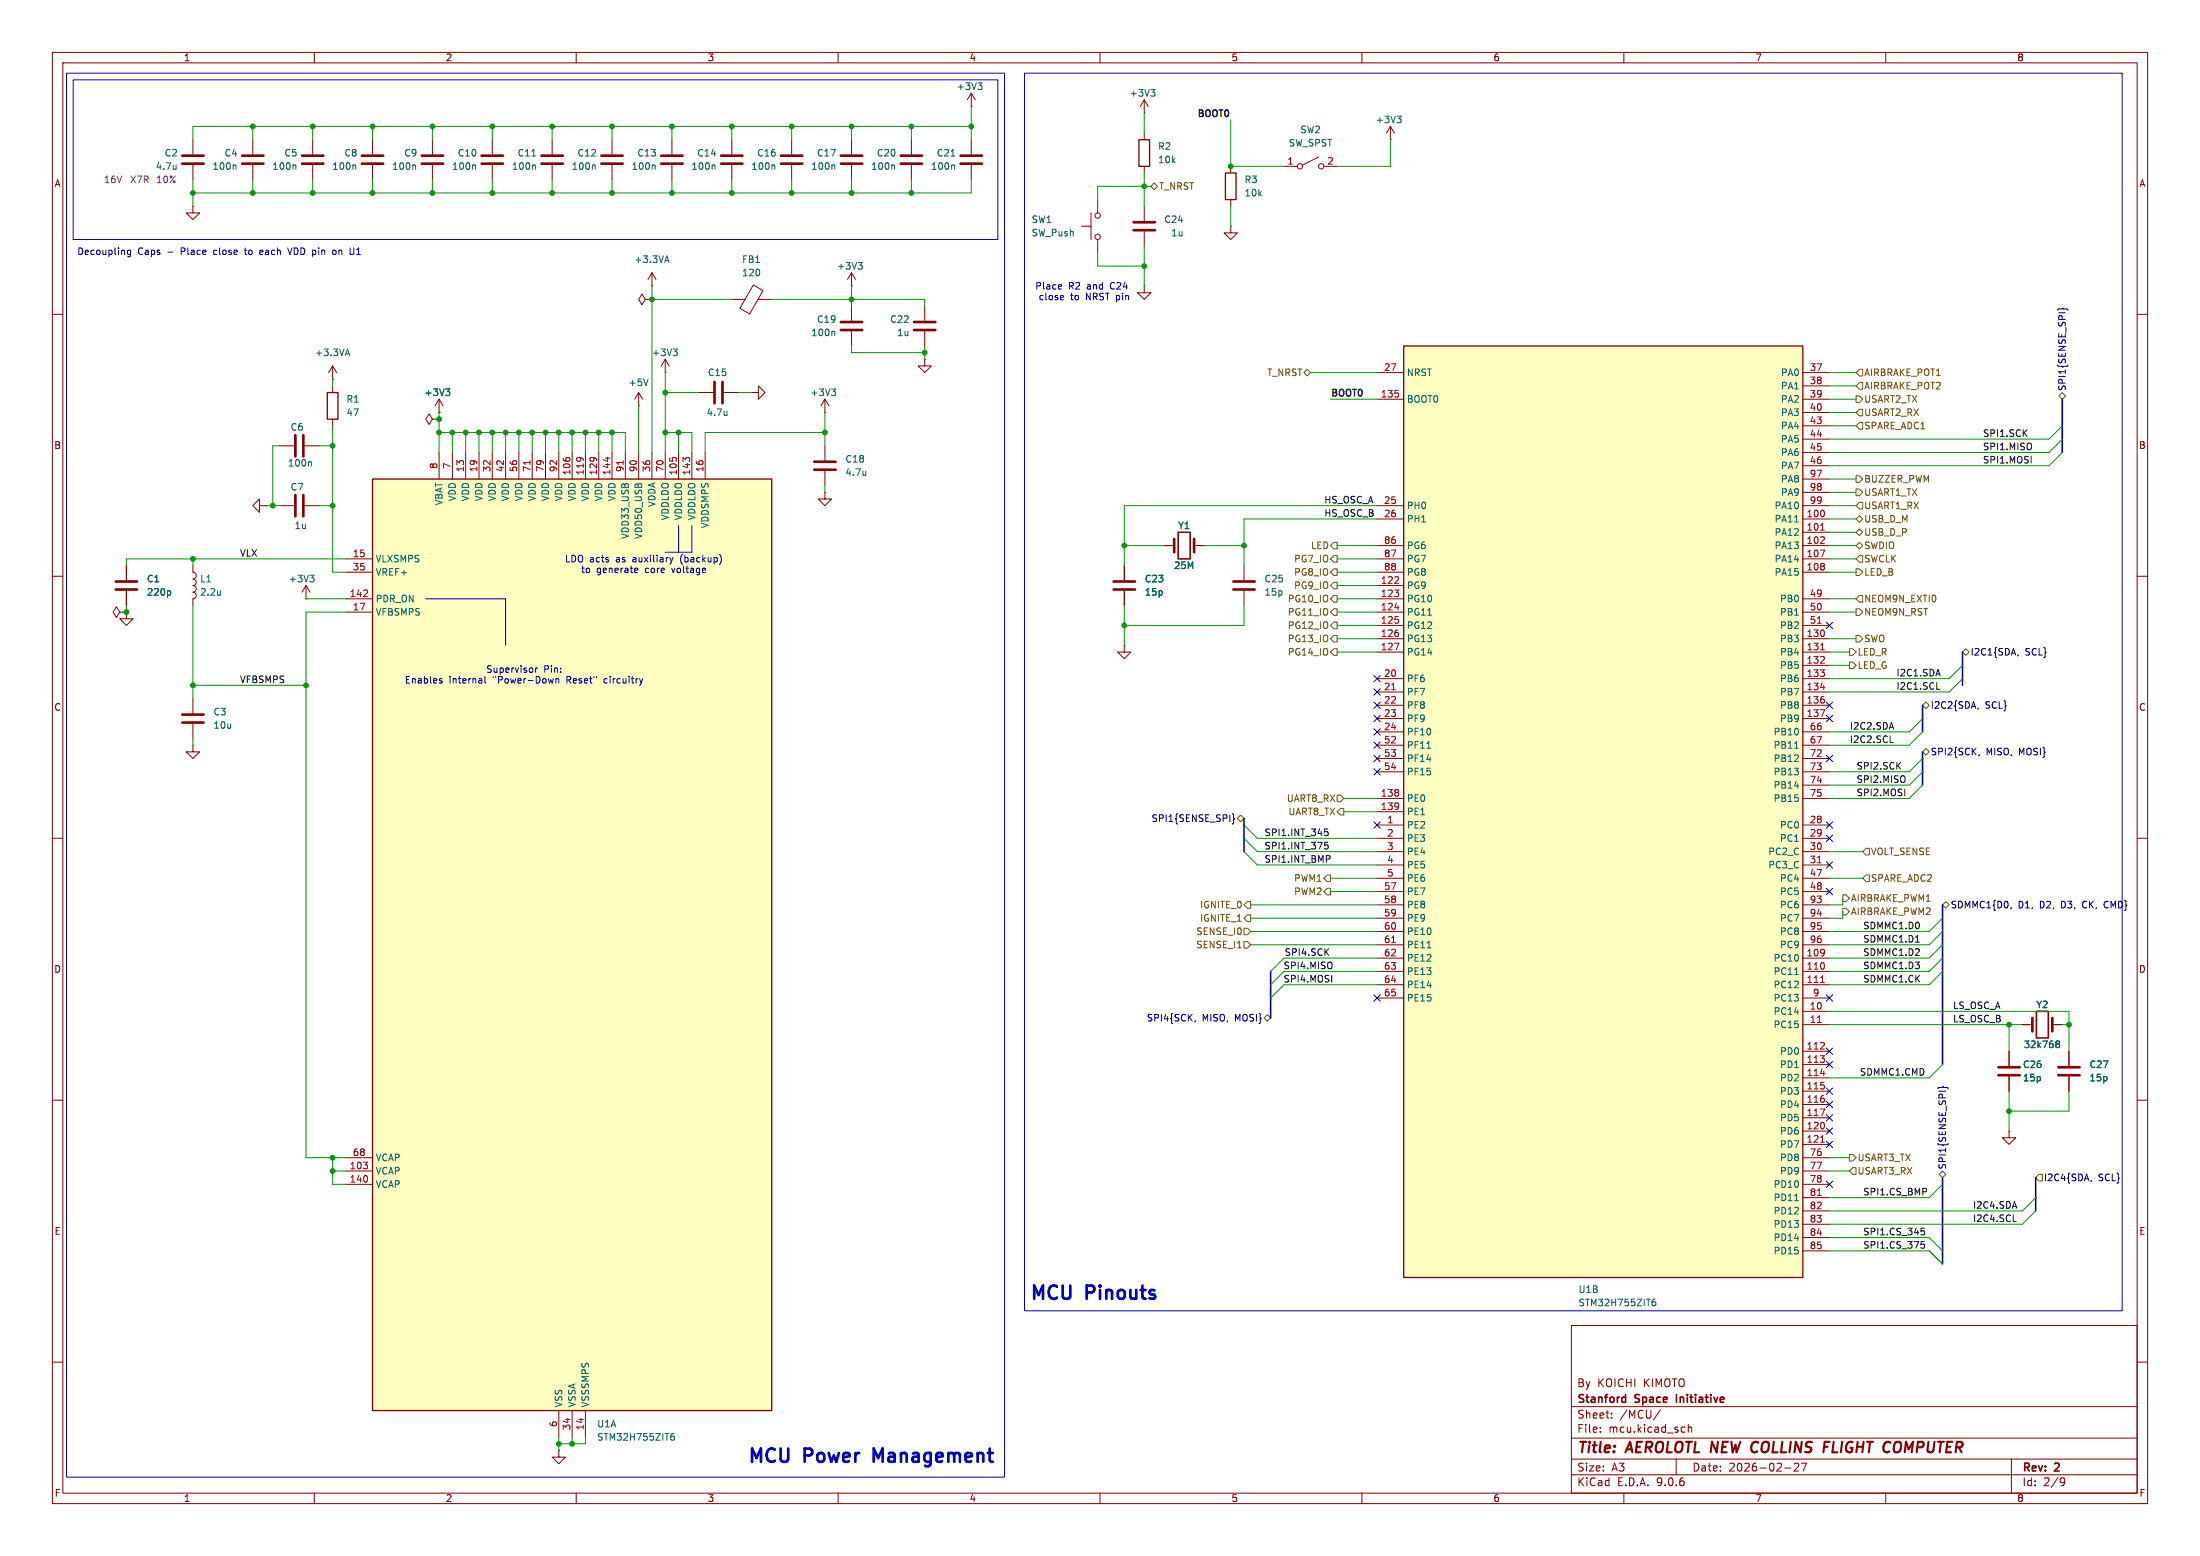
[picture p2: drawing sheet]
<svg xmlns="http://www.w3.org/2000/svg" width="420mm" height="297mm" viewBox="0 0 420 297" stroke-linecap="round" stroke-linejoin="round" font-family="sans-serif">
<g fill="none" stroke="#840000" stroke-width=".19">
<path d="M10 10h400v277h-400zM12 12h396v273h-396zM60 10v2M110 10v2M160 10v2M185.4 17.8l-.7 1.3M185.4 17.8l.8 1.3M185.4 17.8v2.5M210 10v2M218.4 19.1l-.7 1.2M218.4 19.1l.8 1.2M218.4 19.1v2.5"/>
<path d="M260 10v2M310 10v2M360 10v2M36.8 39.4v1.2h1.3l-1.3 1.3-1.2-1.3h1.2M36.8 39.4h.1M36.8 26.7v2.8M36.8 31.5v2.8M48.3 26.7v2.8M48.3 31.5v2.8M59.7 26.7v2.8M59.7 31.5v2.8M71.1 26.7v2.8"/>
<path d="M71.1 31.5v2.8M82.5 26.7v2.8M82.5 31.5v2.8M94 26.7v2.8M94 31.5v2.8M105.4 26.7v2.8M105.4 31.5v2.8M116.8 26.7v2.8M116.8 31.5v2.8M128.3 26.7v2.8M128.3 31.5v2.8M151.1 26.7v2.8"/>
<path d="M151.1 31.5v2.8M162.6 26.7v2.8M162.6 31.5v2.8M174 26.7v2.8M174 31.5v2.8M185.4 20.3h.1M185.4 26.7v2.8M185.4 31.5v2.8M209.5 38.1v2.5M218.4 21.6h.1M265.4 26.7h.1M265.4 24.1l-.7 1.3"/>
<path d="M265.4 24.1l.8 1.3M265.4 24.1v2.6M123.2 57.2l-.6-1.1-.7 1.1 .7 1 .6-1h1.3M124.5 54.6h.1M124.5 57.2h.1M124.5 52.1l-.8 1.2M124.5 52.1l.7 1.2M124.5 52.1v2.5M139.7 57.2h2.5M143.8 54.4l1.9 1.1-2.6 4.4-1.9-1zM144.7 57.2h2.6M162.6 54.6h.1"/>
<path d="M162.6 52.1v2.5M162.6 58.4v2.8M162.6 52.1l-.8 1.2M162.6 52.1l.7 1.2M176.5 58.4v2.8M206.5 43.2h1.8M208.3 40.6v5.1M209.5 45.7v2.6M10 60h2M63.5 72.4h.1M63.5 69.9v2.5M63.5 73.7v1.2"/>
<path d="M63.5 69.9l-.8 1.2M63.5 69.9l.8 1.2M83.8 78.7h.1M83.8 76.2l-.7 1.3M83.8 76.2l.8 1.3M83.8 76.2v2.5M121.9 77.5h.1M121.9 74.9l-.7 1.3M121.9 74.9l.8 1.3M121.9 74.9v2.6M127 71.1h.1M127 68.6l-.8 1.3"/>
<path d="M127 68.6l.8 1.3M127 68.6v2.5M133.3 74.9h2.8M138.2 74.9h2.8M143.5 74.9h1.3v-1.2l1.2 1.2-1.2 1.3v-1.3M143.5 74.9h.1M157.5 78.7h.1M157.5 76.2l-.8 1.3M157.5 76.2l.7 1.3M157.5 76.2v2.5M162.6 63.2v2.8M176.5 68.6v1.3h1.3l-1.3 1.2-1.2-1.2h1.2"/>
<path d="M176.5 68.6h.1M176.5 63.2v2.8M408 60h2M49.5 96.5v-1.2l-1.2 1.2 1.2 1.3v-1.3h1.3M50.8 96.5h.1M53.3 96.5h2.8M53.3 85.1h2.8M58.2 96.5h2.8M58.2 85.1h2.8M63.5 80v1.3M82.5 80l-.6-1-.6 1 .6 1 .6-1h1.3M83.8 80h.1"/>
<path d="M157.5 94v1.3h1.2l-1.2 1.2-1.3-1.2h1.3M157.5 94h.1M157.5 85.1v2.8M157.5 89.9v2.8M10 110h2M24.1 116.8v1.3h1.3l-1.3 1.3-1.2-1.3h1.2M24.1 116.8h.1M24.1 108v2.7M24.1 112.8v2.8M36.8 108v1.2a.64 .64 0 0 1 .7 .7 .64 .64 0 0 1-.7 .6 .64 .64 0 0 1 .7 .6 .64 .64 0 0 1-.7 .7 .64 .64 0 0 1 .7 .6 .64 .64 0 0 1-.7 .6 .64 .64 0 0 1 .7 .7 .64 .64 0 0 1-.7 .6v1.3M214.6 108v2.7M214.6 112.8v2.8"/>
<path d="M222.2 104.1h2M228 104.1h1.9M237.5 108v2.7M237.5 112.8v2.8M408 110h2M36.8 133.4v2.7M36.8 138.2v2.8M214.6 123.2v1.3h1.3l-1.3 1.2-1.2-1.2h1.2M214.6 123.2h.1M10 160h2M408 160h2M386.1 195.6h1.9"/>
<path d="M391.8 195.6h1.9M10 210h2M383.5 215.9v1.3h1.3l-1.3 1.2-1.2-1.2h1.2M383.5 215.9h.1M408 210h2M300 253h108v32h-108zM10 260h2M300 278.5h108M300 274.5h108M300 268.5h108M305.5 273.2v.2M305.5 272.5v.1"/>
<path d="M307.7 270.5v.2M307.7 269.8v.1M316.9 269.1l-1.2 1.9M320 278.5v3M321.2 272.4l.5 .1M321.7 273.3l-.5 .1M322.3 272.5l.2-.1 .4 .1v.9M322.3 271.9v1.5M342.5 279.4l.6-.1 .2 .1 .1 .3-1 1.1h1M343.9 279.3h1l-.7 1.5M384 278.5v6.5M408 260h2"/>
<path d="M60 285v2M110 285v2M160 285v2M210 285v2M260 285v2M300 281.5h108M310 285v2M340.7 280.2h1.2M360 285v2M393.6 282.1l.5 .1a.99 .99 0 0 1-.4 1.4h-.3M394.2 282.7l-.3 .3h-.3"/>
<circle cx="209.5" cy="41.1" r=".51"/>
<circle cx="209.6" cy="45.2" r=".51"/>
</g>
<path d="M224.9 101.6h2.3v5.1h-2.3zM388.7 193h2.3v5.1h-2.3zM309.9 266.7l.4 .1M310.3 266.2v1.5M310.3 267.6l-.4 .1M320 266.2v1.5" fill="none" stroke="#840000" stroke-width=".3"/>
<g fill="none" stroke="#840000" stroke-width=".51">
<path d="M34.8 29.7h4.1M34.8 31.2h4.1M46.2 29.7h4.1M46.2 31.2h4.1M57.7 29.7h4M57.7 31.2h4M69.1 29.7h4.1M69.1 31.2h4.1M80.5 29.7h4.1M80.5 31.2h4.1M91.9 29.7h4.1M91.9 31.2h4.1"/>
<path d="M103.4 29.7h4M103.4 31.2h4M114.8 29.7h4.1M114.8 31.2h4.1M126.2 29.7h4.1M126.2 31.2h4.1M149.1 29.7h4.1M149.1 31.2h4.1M160.5 29.7h4.1M160.5 31.2h4.1M172 29.7h4M172 31.2h4"/>
<path d="M183.4 29.7h4.1M183.4 31.2h4.1M136.4 72.9v4.1M137.9 72.9v4.1M160.5 61.5h4.1M160.5 63h4.1M174.5 61.5h4.1M174.5 63h4.1M56.4 83.1v4M56.4 94.5v4.1M57.9 83.1v4M57.9 94.5v4.1"/>
<path d="M155.4 88.1h4.1M155.4 89.7h4.1M22.1 111h4.1M22.1 112.5h4.1M212.6 111h4.1M212.6 112.5h4.1M224.2 102.9v2.5M228 102.9v2.5M235.5 111h4M235.5 112.5h4M34.8 136.4h4.1M34.8 137.9h4.1"/>
<path d="M388 194.3v2.6M391.8 194.3v2.6"/>
</g>
<g fill="none" stroke="#006464" stroke-width=".19">
<path d="M186.7 15.8h.8l-.5 .5M187.2 16.3l.3 .2v.3l-.3 .3M219.7 17.1h.8l-.4 .5M220.2 17.6l.3 .2v.3l-.3 .3M33.6 31.5v.8M33.6 32.2v.1M44.9 31.5l.2 .2v.6M56.3 31.5l.2 .2v.6M67.7 31.5l.2 .2v.6M79.2 31.5l.1 .2v.6M90.6 31.5l.2 .2v.6M101.5 29.8h.8"/>
<path d="M102 31.5l.2 .2v.6M113.5 31.5l.1 .2v.6M124.9 31.5l.2 .2v.6M147.7 31.5l.2 .2v.6M159.2 31.5l.2 .2v.6M170.6 31.5l.2 .2v.6M181.5 29.8h.8M182 31.5l.2 .2v.6M266.7 22.2h.8l-.4 .5M267.2 22.7l.3 .2v.3l-.3 .2M127 49.7h.6M127.3 48.8l.4 1.3"/>
<path d="M163.8 50.1h.8l-.4 .5M164.4 50.6l.2 .2v.3l-.2 .3M66 67.5h.6M66.3 66.6l.5 1.3M85.1 74.2h.8l-.5 .5M85.6 74.7l.3 .3v.3l-.3 .2M123.7 72.3l-.4 1.3M128.5 66.6h.8l-.4 .5M129.1 67.1l.2 .2v.3l-.2 .3M138.8 78.5v.8M138.8 79.2l-.1 .1M158.7 74.2h.8l-.4 .5"/>
<path d="M159.2 63.2l.2 .2v.7M159.3 74.7l.2 .3v.3l-.2 .2M59.3 88.1l.2 .2v.7M165.3 89.9v.8M165.3 90.6l-.1 .1M32.3 112.8l.3 .2v.4l-.3 .2M42.1 112.8v.8M42.1 113.5h-.1M392.6 199.2h.1M392.6 198.8l.3-.1 .2 .1 .1 .2-.3 .2M392.7 199.2h.2M392.7 199.2l-.1 .1"/>
<path d="M392.9 199.2l.3 .3-.1 .3-.2 .2-.3-.1"/>
</g>
<path d="M62.5 74.9h2v5.1h-2z" fill="none" stroke="#840000" stroke-width=".25"/>
<path d="M268 66h76.2v177.8h-76.2z" fill="#ffffc2"/>
<path d="M217.4 26.7h2.1v5.1h-2.1zM268 66h76.2v177.8h-76.2z" fill="none" stroke="#840000" stroke-width=".25"/>
<g fill="none" stroke="#840000" stroke-width=".19">
<path d="M139.7 26.7v2.8M139.7 31.5v2.8M218.4 25.4v1.3M218.4 31.8v1.2M218.4 39.4v2.8M245.1 31.8h2.5M251.7 30l-3 1.5M252.7 31.8h2.6M218.4 54.6v1.3h1.3l-1.3 1.3-1.2-1.3h1.2M218.4 54.6h.1M218.4 44.2v2.8M262.9 71.1h5.1"/>
<path d="M262.9 76.2h5.1M344.2 71.1h5M344.2 76.2h5M344.2 73.7h5M344.2 78.7h5M262.9 96.5h5.1M262.9 99.1h5.1M344.2 96.5h5M344.2 99.1h5M344.2 81.3h5M344.2 83.8h5M344.2 86.4h5"/>
<path d="M344.2 88.9h5M344.2 91.4h5M344.2 94h5M262.9 104.1h5.1M262.9 106.7h5.1M262.9 109.2h5.1M262.9 111.8h5.1M262.9 114.3h5.1M262.9 116.8h5.1M262.9 119.4h5.1M344.2 104.1h5M344.2 106.7h5"/>
<path d="M344.2 109.2h5M344.2 114.3h5M344.2 116.8h5M344.2 119.4h5M344.2 101.6h5M262.9 121.9h5.1M262.9 124.5h5.1M262.9 129.5h5.1M262.9 132.1h5.1M262.9 134.6h5.1M262.9 137.2h5.1M262.9 139.7h5.1"/>
<path d="M344.2 121.9h5M344.2 124.5h5M344.2 129.5h5M344.2 132.1h5M344.2 134.6h5M344.2 137.2h5M344.2 139.7h5M344.2 127h5M36.8 142.2v1.3h1.3l-1.3 1.3-1.2-1.3h1.2M36.8 142.2h.1M262.9 142.2h5.1M262.9 144.8h5.1"/>
<path d="M262.9 147.3h5.1M262.9 152.4h5.1M262.9 154.9h5.1M262.9 157.5h5.1M344.2 142.2h5M344.2 144.8h5M344.2 147.3h5M344.2 152.4h5M344.2 157.5h5M344.2 149.9h5M262.9 160h5.1M262.9 162.6h5.1"/>
<path d="M262.9 165.1h5.1M262.9 167.6h5.1M262.9 170.2h5.1M262.9 172.7h5.1M262.9 175.3h5.1M262.9 177.8h5.1M344.2 160h5M344.2 162.6h5M344.2 165.1h5M344.2 167.6h5M344.2 170.2h5M344.2 172.7h5"/>
<path d="M344.2 175.3h5M344.2 177.8h5M262.9 180.3h5.1M262.9 182.9h5.1M262.9 185.4h5.1M262.9 188h5.1M262.9 190.5h5.1M344.2 180.3h5M344.2 182.9h5M344.2 185.4h5M344.2 188h5M344.2 190.5h5"/>
<path d="M344.2 193h5M344.2 195.6h5M344.2 200.7h5M344.2 203.2h5M344.2 205.7h5M344.2 208.3h5M344.2 210.8h5M344.2 213.4h5M344.2 215.9h5M344.2 218.4h5M383.5 200.7v2.8M383.5 205.5v2.8"/>
<path d="M395 200.7v2.8M395 205.5v2.8M344.2 221h5M344.2 223.5h5M344.2 226.1h5M344.2 228.6h5M344.2 231.1h5M344.2 233.7h5M344.2 236.2h5M344.2 238.8h5M106.7 276.9v1.2h1.2l-1.2 1.3-1.3-1.3h1.3M106.7 276.9h.1"/>
<circle cx="248.2" cy="31.8" r=".51"/>
<circle cx="252.2" cy="31.8" r=".51"/>
</g>
<g fill="none" stroke="#a90000" stroke-width=".19">
<path d="M266.2 111.3h.8M266.3 116h.8M266.9 110.2v.4M347 119h.7M347.5 103.7h.8M347.5 105h.8l-.5 1.3M347.6 101.2h.7M348.2 102.6v.4M265.7 131.7h.7M266.2 122.8h.9l-.6 1.2M347.5 126.6h.8M347.5 135.5h.8l-.5 1.2"/>
<path d="M347.6 124h.7M347.6 131.2h.7M348.2 125.4v.5M265.7 179.9h.7M347 164.7h.7M347 195.2h.7M347.6 187.5h.7M348.2 199.1v.4M347.5 200.2h.8M347.5 211.7h.8l-.5 1.2M347.6 204.9h.7M347.6 218h.7"/>
<path d="M347 228.2h.7"/>
</g>
<path d="M136.3 31.5l.2 .2v.6M342.6 99.6h.7M272.6 117.4h.7M272.4 142.8h.7M342.6 142.8h.7M272.4 180.9h.8M342.6 186h.7M342.6 229.2h.7M316 248h-.4a.86 .86 0 0 0 0 1.2l.5-.1v-.4l-.2-.2h-.4l-.1 .2" fill="none" stroke="#006464" stroke-width=".19"/>
<path d="M137.7 29.7h4M137.7 31.2h4M216.4 42.4h4.1M216.4 43.9h4.1M381.5 203.7h4.1M381.5 205.2h4.1M392.9 203.7h4.1M392.9 205.2h4.1" fill="none" stroke="#840000" stroke-width=".51"/>
<path d="M71.1 91.4h76.2v177.8h-76.2z" fill="#ffffc2"/>
<path d="M233.9 33h2.1v5.1h-2.1zM71.1 91.4h76.2v177.8h-76.2z" fill="none" stroke="#840000" stroke-width=".25"/>
<g fill="none" stroke="#840000" stroke-width=".19">
<path d="M234.9 31.8v1.2M234.9 38.1v1.3M234.9 43.2v1.3h1.3l-1.3 1.2-1.2-1.2h1.2M234.9 43.2h.1M83.8 78.7h.1M83.8 80h.1M83.8 86.4v5M86.4 86.4v5M88.9 86.4v5M91.4 86.4v5M94 86.4v5M96.5 86.4v5"/>
<path d="M99.1 86.4v5M101.6 86.4v5M104.1 86.4v5M106.7 86.4v5M109.2 86.4v5M111.8 86.4v5M114.3 86.4v5M116.8 86.4v5M119.4 86.4v5M121.9 86.4v5M124.5 86.4v5M127 86.4v5"/>
<path d="M129.5 86.4v5M132.1 86.4v5M134.6 86.4v5M22.9 116.8l-.7-1-.6 1 .6 1.1 .7-1.1h1.2M24.1 116.8h.1M24.1 108v2.7M24.1 112.8v2.8M58.4 114.3h.1M58.4 111.8l-.7 1.2M58.4 111.8l.8 1.2M58.4 111.8v2.5M66 106.7h5.1"/>
<path d="M66 109.2h5.1M66 114.3h5.1M66 116.8h5.1M214.6 108v2.7M214.6 112.8v2.8M222.2 104.1h1.3M228.6 104.1h1.3M386.1 195.6h1.2M392.4 195.6h1.3M383.5 200.7v2.8M383.5 205.5v2.8M395 200.7v2.8"/>
<path d="M395 205.5v2.8M66 221h5.1M66 223.5h5.1M66 226.1h5.1M106.7 269.2v5.1M109.2 269.2v5.1M111.8 269.2v5.1"/>
</g>
<path d="M101.2 87.9v.8M116 87.3v.8M119 87.9v.8M69.4 113.9h.8M70.1 112.7v.5" fill="none" stroke="#a90000" stroke-width=".19"/>
<path d="M85.1 74.2h.8l-.5 .5M85.6 74.7l.3 .3v.3l-.3 .2M32.3 112.8l.3 .2v.4l-.3 .2M59.2 109.8h.8l-.5 .5M59.7 110.3l.3 .2v.3l-.3 .3M392.6 199.2h.1M392.6 198.8l.3-.1 .2 .1 .1 .2-.3 .2M392.7 199.2h.2M392.7 199.2l-.1 .1M392.9 199.2l.3 .3-.1 .3-.2 .2-.3-.1M128.6 273.6l-.3 .1a.86 .86 0 0 0 0 1.2l.4-.1 .1-.4-.3-.3h-.2l-.3 .3" fill="none" stroke="#006464" stroke-width=".19"/>
<g fill="none" stroke="#725600" stroke-width=".19">
<path d="M219.7 35.6l.6-.7 .7 .7-.7 .6zM248.9 71.1l.7-.6 .6 .6-.6 .7zM354.3 75.6h.7l.6 .6-.6 .6h-.7zM355 73h.6v1.3h-.6l-.7-.6zM355 70.5h.6v1.3h-.6l-.7-.7zM355 78.1h.6v1.3h-.6l-.7-.7zM393.1 75.6l.6-.7 .6 .7-.6 .6zM354.3 99.1l.7-.7 .6 .7-.6 .6zM354.3 93.3h.7l.6 .7-.6 .6h-.7zM354.3 90.8h.7l.6 .6-.6 .7h-.7zM355 80.6h.6v1.3h-.6l-.7-.6zM355 95.9h.6v1.3h-.6l-.7-.7z"/>
<path d="M254.6 116.2h.7v1.3h-.7l-.6-.7zM254.6 106h.7v1.3h-.7l-.6-.6zM254.6 111.1h.7v1.3h-.7l-.6-.6zM254.6 118.7h.7v1.3h-.7l-.6-.6zM254.6 103.5h.7v1.3h-.7l-.6-.7zM254.6 113.7h.7v1.2h-.7l-.6-.6zM254.6 108.6h.7v1.3h-.7l-.6-.7zM354.3 108.6h.7l.6 .6-.6 .7h-.7zM354.3 104.1l.7-.6 .6 .6-.6 .7zM354.3 116.2h.7l.6 .6-.6 .7h-.7zM354.3 101.6l.7-.6 .6 .6-.6 .6zM355 113.7h.6v1.2h-.6l-.7-.6z"/>
<path d="M355 106h.6v1.3h-.6l-.7-.6zM254.6 121.3h.7v1.3h-.7l-.6-.7zM254.6 123.8h.7v1.3h-.7l-.6-.6zM353.1 123.8h.6l.6 .7-.6 .6h-.6zM353.1 126.4h.6l.6 .6-.6 .6h-.6zM354.3 121.3h.7l.6 .6-.6 .7h-.7zM367 134.6l.7-.6 .6 .6-.6 .7zM375.3 123.8l.6 .7-.6 .6-.7-.6zM236.2 156.2l.7-.6 .6 .6-.6 .6zM255.3 151.8h.6l.6 .6-.6 .6h-.6zM255.9 154.3h.6v1.3h-.6l-.6-.7zM367 143.5l.7-.6 .6 .6-.6 .6z"/>
<path d="M237.5 177.2h.6l.7 .6-.7 .6h-.6zM237.5 179.7h.6l.7 .6-.7 .7h-.6zM238.1 174.6h.7v1.3h-.7l-.6-.6zM238.1 172.1h.7v1.3h-.7l-.6-.7zM253.4 169.5h.6v1.3h-.6l-.7-.6zM253.4 167h.6v1.3h-.6l-.7-.7zM351.8 170.8h.6l.7 .7-.7 .6h-.6zM351.8 173.4h.6l.7 .6-.7 .6h-.6zM356.2 167h.7v1.3h-.7l-.6-.7zM356.2 161.9h.7v1.3h-.7l-.6-.6zM371.5 172.1l.6 .6-.6 .7-.7-.7zM241.3 194.3l.6-.6 .7 .6-.7 .6z"/>
<path d="M353.1 220.3h.6l.6 .7-.6 .6h-.6zM353.7 222.9h.6v1.3h-.6l-.6-.7zM370.2 224.2l.6-.7 .7 .7-.7 .6zM389.3 224.2h.6v1.2h-.6l-.7-.6z"/>
</g>
<g fill="none" stroke="#000084" stroke-width=".19">
<path d="M392.8 59.2l.2-.2h.6l.2-.2 .2 .2h.6l.2 .2M348.6 118.8l1.3 1.2M349.9 118.8l-1.3 1.2M262.3 139.1l1.2 1.2M262.3 136.6l1.2 1.2M262.3 128.9l1.2 1.2M262.3 131.5l1.2 1.2M262.3 134l1.2 1.2M263.5 139.1l-1.2 1.2M263.5 136.6l-1.2 1.2M263.5 128.9l-1.2 1.2M263.5 131.5l-1.2 1.2"/>
<path d="M263.5 134l-1.2 1.2M348.6 136.6l1.3 1.2M348.6 134l1.3 1.2M349.9 136.6l-1.3 1.2M349.9 134l-1.3 1.2M377.7 135.1l-.2 .3M385.3 125l-.1 .2M235.3 155.3l.2 .2v.6l.2 .2-.2 .2v.6l-.2 .2M262.3 156.9l1.2 1.2M262.3 144.2l1.2 1.2M262.3 141.6l1.2 1.2M262.3 146.7l1.2 1.2"/>
<path d="M263.5 156.9l-1.2 1.2M263.5 144.2l-1.2 1.2M263.5 141.6l-1.2 1.2M263.5 146.7l-1.2 1.2M348.6 159.4l1.3 1.2M348.6 156.9l1.3 1.2M348.6 144.2l1.3 1.2M349.9 159.4l-1.3 1.2M349.9 156.9l-1.3 1.2M349.9 144.2l-1.3 1.2M377.8 144l-.1 .3M348.6 169.6l1.3 1.2"/>
<path d="M348.6 164.5l1.3 1.2M349.9 169.6l-1.3 1.2M349.9 164.5l-1.3 1.2M384 173.2l-.2 .3M401.9 172.1l-.2 .5 .2 .6M228.2 194.8l-.1 .3M262.3 189.9l1.2 1.2M263.5 189.9l-1.2 1.2M348.6 189.9l1.3 1.2M349.9 189.9l-1.3 1.2M348.6 207.7l1.3 1.2M348.6 217.8l1.3 1.2"/>
<path d="M348.6 212.8l1.3 1.2M348.6 215.3l1.3 1.2M348.6 200.1l1.3 1.2M348.6 210.2l1.3 1.2M348.6 202.6l1.3 1.2M349.9 207.7l-1.3 1.2M349.9 217.8l-1.3 1.2M349.9 212.8l-1.3 1.2M349.9 215.3l-1.3 1.2M349.9 200.1l-1.3 1.2M349.9 210.2l-1.3 1.2M349.9 202.6l-1.3 1.2"/>
<path d="M370 207.8l.1-.2h.7l.1-.2 .2 .2h.6l.2 .2M348.6 225.5l1.3 1.2M349.9 225.5l-1.3 1.2M399.3 225.3l-.2 .3"/>
</g>
<g fill="none" stroke="#0f0f0f" stroke-width=".19">
<path d="M369.7 131.6h.6M252.9 158.8l.4-.1 .3 .3-.2 .4h-.5M252.9 158.2h.6M360.8 141.7h.6M252.9 160.8h.6M252.9 161.3h.4l.3 .2-.2 .5h-.5M253.8 163.4l.1 .2-.1 .3M365.7 179.8h.7M366.8 234.4h.6M366.8 235l.4-.1 .2 .3-.1 .4h-.5M366.8 237.5h.4l.2 .2-.1 .5h-.5M366.8 237h.6"/>
<path d="M367.7 226.9v.5M384.3 233.2h.6"/>
</g>
<g fill="none" stroke="#0000c2" stroke-width=".19">
<path d="M12.7 14h179.1v267.9h-179.1zM14 15.2h176.5v30.5h-176.5zM195.6 14h209.5v236.2h-209.5zM24.9 47.7v1.1l-.2 .2h-.3M24.9 47.8l-.3-.1-.3 .3 .1 .5h.5M46.6 47.7h.5M46.8 47.3l.1 1.2M50 47.7l-.4 .2 .1 .6 .3 .1M50.2 48l-.6 .2M54.9 47.3l.4 1.3 .5-1.3M63.7 47.7l.3 .1 .2 .2-.1 .5-.4 .1M67.6 47.3v1l-.2 .2"/>
<path d="M202.5 54.3l.2 .3-.6 .2M202.6 55.1l-.1 .1M202.6 56.4h.4v.3l-.6 .1M203 57.2h-.4M81.3 114.3h15.2v8.9M121.7 109.2l-.4 .1M121.7 108.5l.1 .3-.6 .1M127.9 106.4l.3 .9M128.2 107.3l-.2 .3M128.5 106.4l-.3 .9M129.5 100.3v5.1M132.1 100.3v5.1h-5.1"/>
<path d="M137.7 106.4v.8M84 130h.4v.2l-.4 .2M84 129.5l.4 .1M92.6 129.1v1.1l.2 .2M102.3 127.5v.8M102.6 127.5l-.3 .2M105.6 129.5l-.2 .9M106.1 129.7l.2-.2 .3 .1 .1 .8M106.1 129.5v.9M122.7 129.5l-.3 .9"/>
</g>
<path d="M393.7 76.2v10.2M367 134.6v5.1M374.6 124.5v6.3M237.5 156.2v6.4M367 143.5v6.4M370.8 172.7v30.5M242.6 185.4v8.9M370.8 224.8v16.5M388.6 224.8v6.3" fill="none" stroke="#000084" stroke-width=".3"/>
<g fill="none" stroke="#009600" stroke-width=".19">
<path d="M36.8 34.3v5.1M48.3 24.1v2.6M48.3 34.3v2.5M59.7 24.1v2.6M59.7 34.3v2.5M71.1 24.1v2.6M71.1 34.3v2.5M82.5 24.1v2.6M82.5 34.3v2.5M94 24.1v2.6M94 34.3v2.5M105.4 24.1v2.6"/>
<path d="M105.4 34.3v2.5M116.8 24.1v2.6M116.8 34.3v2.5M128.3 24.1v2.6M128.3 34.3v2.5M139.7 24.1v2.6M139.7 34.3v2.5M151.1 24.1v2.6M151.1 34.3v2.5M162.6 24.1v2.6M162.6 34.3v2.5M174 24.1v2.6"/>
<path d="M174 34.3v2.5M185.4 20.3v6.4M185.4 34.3v2.5h-148.6M185.4 24.1h-148.6v2.6M218.4 21.6v3.8M218.4 33v6.4M219.7 35.6h-10.2v2.5M234.9 22.9v8.9h10.2M234.9 39.4v3.8M265.4 26.7v5.1h-10.1M124.5 57.2h15.2M124.5 54.6v31.8"/>
<path d="M147.3 57.2h29.2v1.2M162.6 54.6v3.8M209.5 48.3v2.5h8.9M218.4 47v7.6M63.5 72.4v1.3M83.8 78.7v7.7M121.9 77.5v8.9M127 71.1v15.3M127 74.9h6.3M141 74.9h2.5M157.5 78.7v6.4M162.6 66v1.3h13.9"/>
<path d="M176.5 66v2.6M250.2 71.1h12.7M254 76.2h8.9M349.2 73.7h5.1M349.2 71.1h5.1M349.2 78.7h5.1M349.2 76.2h5.1M50.8 96.5h2.5M53.3 85.1h-1.2v11.4M61 85.1h2.5M61 96.5h2.5M63.5 81.3v27.9h2.5"/>
<path d="M83.8 82.6h35.6v3.8M86.4 82.6v3.8M88.9 82.6v3.8M91.4 82.6v3.8M94 82.6v3.8M96.5 82.6v3.8M99.1 82.6v3.8M101.6 82.6v3.8M104.1 82.6v3.8M106.7 82.6v3.8M109.2 82.6v3.8M111.8 82.6v3.8"/>
<path d="M114.3 82.6v3.8M116.8 82.6v3.8M127 82.6h5.1v3.8M129.5 82.6v3.8M157.5 82.6h-22.9v3.8M157.5 92.7v1.3M262.9 99.1h-25.4v8.9M262.9 96.5h-48.3v11.5M349.2 91.4h5.1M349.2 81.3h5.1M349.2 94h5.1M349.2 96.5h5.1"/>
<path d="M349.2 99.1h5.1M393.7 83.8l-2.5 2.6h-42M393.7 86.4l-2.5 2.5h-42M393.7 81.3l-2.5 2.5h-42M24.1 115.6v1.2M36.8 106.7v1.3M36.8 115.6v17.8M58.4 114.3h7.6M66 116.8h-7.6v104.2h7.6M66 106.7h-41.9v1.3M214.6 104.1h7.6M214.6 115.6v7.6"/>
<path d="M229.9 104.1h7.6M237.5 115.6v3.8h-22.9M255.3 116.8h7.6M255.3 109.2h7.6M255.3 104.1h7.6M255.3 106.7h7.6M255.3 114.3h7.6M255.3 111.8h7.6M255.3 119.4h7.6M349.2 116.8h5.1M349.2 109.2h5.1M349.2 104.1h5.1"/>
<path d="M349.2 106.7h5.1M349.2 114.3h5.1M349.2 101.6h5.1M36.8 130.8h21.6M255.3 124.5h7.6M255.3 121.9h7.6M349.2 127h3.9M349.2 124.5h3.9M349.2 121.9h5.1M367 139.7l-2.5 2.5h-15.3M367 137.2l-2.5 2.5h-15.3M374.6 127l-2.5 2.5h-22.9"/>
<path d="M374.6 129.5l-2.5 2.6h-22.9M36.8 141v1.2M237.5 157.5l2.5 2.5h22.9M256.5 152.4h6.4M256.5 154.9h6.4M367 144.8l-2.5 2.5h-15.3M367 147.3l-2.5 2.6h-15.3M367 149.9l-2.5 2.5h-15.3M237.5 160l2.5 2.6h22.9M237.5 162.6l2.5 2.5h22.9M238.8 175.3h24.1M238.8 177.8h24.1"/>
<path d="M238.8 172.7h24.1M254 167.6h8.9M254 170.2h8.9M349.2 167.6h6.4M349.2 162.6h6.4M351.8 174v1.3h-2.6M351.8 171.5v1.2h-2.6M370.8 177.8l-2.5 2.5h-19.1M370.8 175.3l-2.5 2.5h-19.1M238.8 180.3h24.1M262.9 182.9h-17.8l-2.5 2.5M262.9 188h-17.8l-2.5 2.5"/>
<path d="M262.9 185.4h-17.8l-2.5 2.6M349.2 193h45.8v7.7M349.2 195.6h36.9M370.8 180.3l-2.5 2.6h-19.1M370.8 185.4l-2.5 2.6h-19.1M370.8 182.9l-2.5 2.5h-19.1M383.5 195.6v5.1M393.7 195.6h1.3M370.8 203.2l-2.5 2.5h-19.1M383.5 208.3v7.6M395 208.3v3.8h-11.5M63.5 221v5.1h2.5"/>
<path d="M63.5 223.5h2.5M349.2 221h3.9M349.2 236.2h19.1l2.5 2.6M349.2 223.5h3.9M349.2 238.8h19.1l2.5 2.5M370.8 226.1l-2.5 2.5h-19.1M388.6 228.6l-2.5 2.5h-36.9M388.6 231.1l-2.5 2.6h-36.9M106.7 274.3v2.6M109.2 274.3v1.3M111.8 274.3v1.3h-5.1"/>
</g>
<g fill="#009600" stroke="#009600" stroke-width=".19">
<circle cx="162.6" cy="24.1" r=".46"/>
<circle cx="151.1" cy="24.1" r=".46"/>
<circle cx="185.4" cy="24.1" r=".46"/>
<circle cx="157.5" cy="82.6" r=".46"/>
<circle cx="176.5" cy="67.3" r=".46"/>
<circle cx="162.6" cy="36.8" r=".46"/>
<circle cx="174" cy="36.8" r=".46"/>
<circle cx="106.7" cy="275.6" r=".46"/>
<circle cx="63.5" cy="223.5" r=".46"/>
<circle cx="109.2" cy="275.6" r=".46"/>
<circle cx="63.5" cy="221" r=".46"/>
<circle cx="127" cy="74.9" r=".46"/>
<circle cx="124.5" cy="57.2" r=".46"/>
<circle cx="162.6" cy="57.2" r=".46"/>
<circle cx="36.8" cy="130.8" r=".46"/>
<circle cx="58.4" cy="130.8" r=".46"/>
<circle cx="83.8" cy="82.6" r=".46"/>
<circle cx="88.9" cy="82.6" r=".46"/>
<circle cx="91.4" cy="82.6" r=".46"/>
<circle cx="96.5" cy="82.6" r=".46"/>
<circle cx="99.1" cy="82.6" r=".46"/>
<circle cx="104.1" cy="82.6" r=".46"/>
<circle cx="24.1" cy="116.8" r=".46"/>
<circle cx="36.8" cy="106.7" r=".46"/>
<circle cx="128.3" cy="24.1" r=".46"/>
<circle cx="116.8" cy="36.8" r=".46"/>
<circle cx="128.3" cy="36.8" r=".46"/>
<circle cx="86.4" cy="82.6" r=".46"/>
<circle cx="105.4" cy="36.8" r=".46"/>
<circle cx="94" cy="36.8" r=".46"/>
<circle cx="105.4" cy="24.1" r=".46"/>
<circle cx="116.8" cy="24.1" r=".46"/>
<circle cx="106.7" cy="82.6" r=".46"/>
<circle cx="94" cy="82.6" r=".46"/>
<circle cx="109.2" cy="82.6" r=".46"/>
<circle cx="116.8" cy="82.6" r=".46"/>
<circle cx="101.6" cy="82.6" r=".46"/>
<circle cx="214.6" cy="119.4" r=".46"/>
<circle cx="129.5" cy="82.6" r=".46"/>
<circle cx="127" cy="82.6" r=".46"/>
<circle cx="63.5" cy="85.1" r=".46"/>
<circle cx="63.5" cy="96.5" r=".46"/>
<circle cx="52.1" cy="96.5" r=".46"/>
<circle cx="83.8" cy="80" r=".46"/>
<circle cx="111.8" cy="82.6" r=".46"/>
<circle cx="114.3" cy="82.6" r=".46"/>
<circle cx="48.3" cy="24.1" r=".46"/>
<circle cx="59.7" cy="36.8" r=".46"/>
<circle cx="48.3" cy="36.8" r=".46"/>
<circle cx="36.8" cy="36.8" r=".46"/>
<circle cx="174" cy="24.1" r=".46"/>
<circle cx="139.7" cy="36.8" r=".46"/>
<circle cx="151.1" cy="36.8" r=".46"/>
<circle cx="82.5" cy="36.8" r=".46"/>
<circle cx="94" cy="24.1" r=".46"/>
<circle cx="59.7" cy="24.1" r=".46"/>
<circle cx="71.1" cy="36.8" r=".46"/>
<circle cx="82.5" cy="24.1" r=".46"/>
<circle cx="71.1" cy="24.1" r=".46"/>
<circle cx="139.7" cy="24.1" r=".46"/>
<circle cx="395" cy="195.6" r=".46"/>
<circle cx="383.5" cy="195.6" r=".46"/>
<circle cx="383.5" cy="212.1" r=".46"/>
<circle cx="234.9" cy="31.8" r=".46"/>
<circle cx="218.4" cy="35.6" r=".46"/>
<circle cx="218.4" cy="50.8" r=".46"/>
<circle cx="214.6" cy="104.1" r=".46"/>
<circle cx="237.5" cy="104.1" r=".46"/>
</g>
<g font-size="3.5" fill="#0000c2">
<text x="196.3" y="248.8">MCU</text>
<text x="207.4" y="248.8">Pinouts</text>
<text x="142.5" y="279.9">MCU</text>
<text x="153.5" y="279.9">Power</text>
<text x="167.7" y="279.9">Management</text>
</g>
<g font-size="2.8" fill="#840000">
<text x="301" y="277.9">Title:</text>
<text x="310.6" y="277.9">AEROLOTL NEW COLLINS</text>
<text x="350.6" y="277.9">FLIGHT COMPUTER</text>
</g>
<g font-size="2.1" fill="#840000">
<text x="301" y="268.2">Stanford</text>
<text x="301" y="265">By</text>
<text x="304.9" y="265">KOICHI</text>
<text x="312.2" y="268.2">Space</text>
<text x="313.8" y="265">KIMOTO</text>
<text x="320.7" y="268.2">Initiative</text>
<text x="301" y="273.7">File:</text>
<text x="301" y="271">Sheet:</text>
<text x="307.1" y="273.7">mcu.kicad_sch</text>
<text x="309.2" y="271">/MCU/</text>
<text x="301" y="281.1">Size:</text>
<text x="307.6" y="281.1">A3</text>
<text x="323" y="281.1">Date:</text>
<text x="330" y="281.1">2026-02-27</text>
<text x="386" y="281.3">Rev:</text>
<text x="392.4" y="281.3">2</text>
<text x="301" y="283.9">KiCad</text>
<text x="308.7" y="283.9">E.D.A.</text>
<text x="316.3" y="283.9">9.0.6</text>
<text x="386" y="283.9">Id:</text>
<text x="390.1" y="283.9">2/9</text>
</g>
<g font-size="1.8" fill="#840000">
<text x="35" y="11.9">1</text>
<text x="85" y="11.9">2</text>
<text x="135" y="11.9">3</text>
<text x="185" y="11.9">4</text>
<text x="235" y="11.9">5</text>
<text x="285" y="11.9">6</text>
<text x="335" y="11.9">7</text>
<text x="385" y="11.9">8</text>
<text x="10.3" y="35.9">A</text>
<text x="408.3" y="35.9">A</text>
<text x="10.3" y="85.9">B</text>
<text x="408.2" y="85.9">B</text>
<text x="10.3" y="135.9">C</text>
<text x="408.2" y="135.9">C</text>
<text x="10.3" y="185.9">D</text>
<text x="408.2" y="185.9">D</text>
<text x="10.3" y="235.9">E</text>
<text x="408.3" y="235.9">E</text>
<text x="10.3" y="285.9">F</text>
<text x="35" y="286.9">1</text>
<text x="85" y="286.9">2</text>
<text x="135" y="286.9">3</text>
<text x="185" y="286.9">4</text>
<text x="235" y="286.9">5</text>
<text x="285" y="286.9">6</text>
<text x="335" y="286.9">7</text>
<text x="385" y="286.9">8</text>
<text x="408.3" y="285.9">F</text>
</g>
<g font-size="1.8" fill="#006464">
<text x="182.5" y="17.4">+3V3</text>
<text x="215.5" y="18.6">+3V3</text>
<text x="262.5" y="23.7">+3V3</text>
<text x="221" y="28.8">R2</text>
<text x="245.9" y="28.2">SW_SPST</text>
<text x="248.2" y="25.6">SW2</text>
<text x="29.7" y="32.6">4.7u</text>
<text x="31.3" y="30.1">C2</text>
<text x="40.5" y="32.6">100n</text>
<text x="42.8" y="30.1">C4</text>
<text x="51.9" y="32.6">100n</text>
<text x="54.2" y="30.1">C5</text>
<text x="63.3" y="32.6">100n</text>
<text x="65.6" y="30.1">C8</text>
<text x="74.8" y="32.6">100n</text>
<text x="77.1" y="30.1">C9</text>
<text x="86.2" y="32.6">100n</text>
<text x="87.3" y="30.1">C10</text>
<text x="97.6" y="32.6">100n</text>
<text x="98.7" y="30.1">C11</text>
<text x="109.1" y="32.6">100n</text>
<text x="110.1" y="30.1">C12</text>
<text x="120.5" y="32.6">100n</text>
<text x="121.6" y="30.1">C13</text>
<text x="131.9" y="32.6">100n</text>
<text x="133" y="30.1">C14</text>
<text x="143.3" y="32.6">100n</text>
<text x="144.4" y="30.1">C16</text>
<text x="154.8" y="32.6">100n</text>
<text x="155.9" y="30.1">C17</text>
<text x="166.2" y="32.6">100n</text>
<text x="167.3" y="30.1">C20</text>
<text x="177.6" y="32.6">100n</text>
<text x="178.7" y="30.1">C21</text>
<text x="221" y="31.3">10k</text>
<text x="237.5" y="35.2">R3</text>
<text x="237.5" y="37.7">10k</text>
<text x="196.9" y="42.8">SW1</text>
<text x="196.9" y="45.3">SW_Push</text>
<text x="222.2" y="42.8">C24</text>
<text x="223.5" y="45.3">1u</text>
<text x="121" y="50.4">+3.3VA</text>
<text x="141.5" y="52.9">120</text>
<text x="141.6" y="50.4">FB1</text>
<text x="159.7" y="51.7">+3V3</text>
<text x="154.8" y="64.4">100n</text>
<text x="155.9" y="61.8">C19</text>
<text x="169.8" y="61.8">C22</text>
<text x="171.2" y="64.4">1u</text>
<text x="60" y="68.2">+3.3VA</text>
<text x="124.4" y="68.2">+3V3</text>
<text x="135" y="72">C15</text>
<text x="268.5" y="72">NRST</text>
<text x="339.9" y="72">PA0</text>
<text x="66" y="77.1">R1</text>
<text x="80.9" y="75.8">+3V3</text>
<text x="119.9" y="73.9">+5V</text>
<text x="154.6" y="75.8">+3V3</text>
<text x="268.5" y="77.1">BOOT0</text>
<text x="339.9" y="74.5">PA1</text>
<text x="339.9" y="77.1">PA2</text>
<text x="55.4" y="82.4">C6</text>
<text x="66" y="79.6">47</text>
<text x="134.8" y="79.6">4.7u</text>
<text x="339.9" y="79.6">PA3</text>
<text x="339.9" y="82.1">PA4</text>
<text x="54.9" y="89.3">100n</text>
<text x="161.3" y="88.5">C18</text>
<text x="339.9" y="84.7">PA5</text>
<text x="339.9" y="87.2">PA6</text>
<text x="339.9" y="89.8">PA7</text>
<text x="55.4" y="93.8">C7</text>
<text x="87.2" y="95.8" transform="rotate(-90 87.2 95.8)">VDD</text>
<text x="89.8" y="95.8" transform="rotate(-90 89.8 95.8)">VDD</text>
<text x="92.3" y="95.8" transform="rotate(-90 92.3 95.8)">VDD</text>
<text x="94.8" y="95.8" transform="rotate(-90 94.8 95.8)">VDD</text>
<text x="97.4" y="95.8" transform="rotate(-90 97.4 95.8)">VDD</text>
<text x="99.9" y="95.8" transform="rotate(-90 99.9 95.8)">VDD</text>
<text x="102.5" y="95.8" transform="rotate(-90 102.5 95.8)">VDD</text>
<text x="105" y="95.8" transform="rotate(-90 105 95.8)">VDD</text>
<text x="107.5" y="95.8" transform="rotate(-90 107.5 95.8)">VDD</text>
<text x="110.1" y="95.8" transform="rotate(-90 110.1 95.8)">VDD</text>
<text x="112.6" y="95.8" transform="rotate(-90 112.6 95.8)">VDD</text>
<text x="115.2" y="95.8" transform="rotate(-90 115.2 95.8)">VDD</text>
<text x="117.7" y="95.8" transform="rotate(-90 117.7 95.8)">VDD</text>
<text x="161.3" y="91">4.7u</text>
<text x="339.9" y="92.3">PA8</text>
<text x="339.9" y="94.8">PA9</text>
<text x="56.1" y="101.2">1u</text>
<text x="84.7" y="96.6" transform="rotate(-90 84.7 96.6)">VBAT</text>
<text x="125.3" y="96.9" transform="rotate(-90 125.3 96.9)">VDDA</text>
<text x="127.9" y="99.4" transform="rotate(-90 127.9 99.4)">VDDLDO</text>
<text x="130.4" y="99.4" transform="rotate(-90 130.4 99.4)">VDDLDO</text>
<text x="132.9" y="99.4" transform="rotate(-90 132.9 99.4)">VDDLDO</text>
<text x="135.5" y="100.9" transform="rotate(-90 135.5 100.9)">VDDSMPS</text>
<text x="224.8" y="101.2">Y1</text>
<text x="268.5" y="97.4">PH0</text>
<text x="268.5" y="99.9">PH1</text>
<text x="338.7" y="97.4">PA10</text>
<text x="338.7" y="99.9">PA11</text>
<text x="71.6" y="107.5">VLXSMPS</text>
<text x="120.2" y="103" transform="rotate(-90 120.2 103)">VDD33_USB</text>
<text x="122.8" y="103" transform="rotate(-90 122.8 103)">VDD50_USB</text>
<text x="268.5" y="105">PG6</text>
<text x="268.5" y="107.5">PG7</text>
<text x="338.7" y="102.5">PA12</text>
<text x="338.7" y="105">PA13</text>
<text x="338.7" y="107.5">PA14</text>
<text x="27.9" y="111.4">C1</text>
<text x="27.9" y="113.9">220p</text>
<text x="38.1" y="111.4">L1</text>
<text x="38.1" y="113.9">2.2u</text>
<text x="55" y="111.4">+3V3</text>
<text x="71.6" y="110.1">VREF+</text>
<text x="218.4" y="111.4">C23</text>
<text x="218.4" y="113.9">15p</text>
<text x="224" y="108.8">25M</text>
<text x="241.3" y="111.4">C25</text>
<text x="241.3" y="113.9">15p</text>
<text x="268.5" y="110.1">PG8</text>
<text x="268.5" y="112.6">PG9</text>
<text x="338.7" y="110.1">PA15</text>
<text x="71.6" y="115.2">PDR_ON</text>
<text x="71.6" y="117.7">VFBSMPS</text>
<text x="268.5" y="115.2">PG10</text>
<text x="268.5" y="117.7">PG11</text>
<text x="339.7" y="115.2">PB0</text>
<text x="339.7" y="117.7">PB1</text>
<text x="268.5" y="120.2">PG12</text>
<text x="268.5" y="122.8">PG13</text>
<text x="268.5" y="125.3">PG14</text>
<text x="339.7" y="120.2">PB2</text>
<text x="339.7" y="122.8">PB3</text>
<text x="339.7" y="125.3">PB4</text>
<text x="268.5" y="130.4">PF6</text>
<text x="339.7" y="127.9">PB5</text>
<text x="339.7" y="130.4">PB6</text>
<text x="40.6" y="136.8">C3</text>
<text x="268.5" y="132.9">PF7</text>
<text x="268.5" y="135.5">PF8</text>
<text x="339.7" y="132.9">PB7</text>
<text x="339.7" y="135.5">PB8</text>
<text x="40.6" y="139.3">10u</text>
<text x="268.5" y="138">PF9</text>
<text x="268.5" y="140.6">PF10</text>
<text x="268.5" y="143.1">PF11</text>
<text x="338.5" y="140.6">PB10</text>
<text x="338.5" y="143.1">PB11</text>
<text x="339.7" y="138">PB9</text>
<text x="268.5" y="145.6">PF14</text>
<text x="268.5" y="148.2">PF15</text>
<text x="338.5" y="145.6">PB12</text>
<text x="338.5" y="148.2">PB13</text>
<text x="268.5" y="153.3">PE0</text>
<text x="268.5" y="155.8">PE1</text>
<text x="338.5" y="150.7">PB14</text>
<text x="338.5" y="153.3">PB15</text>
<text x="268.5" y="158.3">PE2</text>
<text x="268.5" y="160.9">PE3</text>
<text x="339.7" y="158.3">PC0</text>
<text x="339.7" y="160.9">PC1</text>
<text x="268.5" y="163.4">PE4</text>
<text x="268.5" y="166">PE5</text>
<text x="337.5" y="163.4">PC2_C</text>
<text x="337.5" y="166">PC3_C</text>
<text x="268.5" y="168.5">PE6</text>
<text x="268.5" y="171">PE7</text>
<text x="268.5" y="173.6">PE8</text>
<text x="339.7" y="168.5">PC4</text>
<text x="339.7" y="171">PC5</text>
<text x="339.7" y="173.6">PC6</text>
<text x="268.5" y="176.1">PE9</text>
<text x="268.5" y="178.7">PE10</text>
<text x="339.7" y="176.1">PC7</text>
<text x="339.7" y="178.7">PC8</text>
<text x="268.5" y="181.2">PE11</text>
<text x="268.5" y="183.7">PE12</text>
<text x="338.5" y="183.7">PC10</text>
<text x="339.7" y="181.2">PC9</text>
<text x="268.5" y="186.3">PE13</text>
<text x="268.5" y="188.8">PE14</text>
<text x="268.5" y="191.4">PE15</text>
<text x="338.5" y="186.3">PC11</text>
<text x="338.5" y="188.8">PC12</text>
<text x="338.5" y="191.4">PC13</text>
<text x="338.5" y="193.9">PC14</text>
<text x="338.5" y="196.4">PC15</text>
<text x="388.6" y="192.6">Y2</text>
<text x="339.7" y="201.5">PD0</text>
<text x="386.3" y="200.3">32k768</text>
<text x="339.7" y="204.1">PD1</text>
<text x="339.7" y="206.6">PD2</text>
<text x="339.7" y="209.1">PD3</text>
<text x="386.1" y="204.1">C26</text>
<text x="386.1" y="206.6">15p</text>
<text x="398.8" y="204.1">C27</text>
<text x="398.8" y="206.6">15p</text>
<text x="339.7" y="211.7">PD4</text>
<text x="339.7" y="214.2">PD5</text>
<text x="71.6" y="221.8">VCAP</text>
<text x="339.7" y="216.8">PD6</text>
<text x="339.7" y="219.3">PD7</text>
<text x="339.7" y="221.8">PD8</text>
<text x="71.6" y="224.4">VCAP</text>
<text x="71.6" y="226.9">VCAP</text>
<text x="338.5" y="226.9">PD10</text>
<text x="339.7" y="224.4">PD9</text>
<text x="338.5" y="229.5">PD11</text>
<text x="338.5" y="232">PD12</text>
<text x="338.5" y="234.5">PD13</text>
<text x="338.5" y="237.1">PD14</text>
<text x="338.5" y="239.6">PD15</text>
<text x="301.3" y="249.5">STM32H755ZIT6</text>
<text x="301.3" y="247">U1B</text>
<text x="107.5" y="268.7" transform="rotate(-90 107.5 268.7)">VSS</text>
<text x="110.1" y="268.7" transform="rotate(-90 110.1 268.7)">VSSA</text>
<text x="112.6" y="268.7" transform="rotate(-90 112.6 268.7)">VSSSMPS</text>
<text x="113.9" y="275.2">STM32H755ZIT6</text>
<text x="113.9" y="272.6">U1A</text>
</g>
<g font-size="1.8" fill="#0f0f0f">
<text x="228.3" y="22.4">BOOT0</text>
<text x="254" y="75.8">BOOT0</text>
<text x="378.5" y="83.5">SPI1.SCK</text>
<text x="378.5" y="86">SPI1.MISO</text>
<text x="378.5" y="88.6">SPI1.MOSI</text>
<text x="252.7" y="96.2">HS_OSC_A</text>
<text x="252.7" y="98.7">HS_OSC_B</text>
<text x="45.7" y="106.3">VLX</text>
<text x="45.7" y="130.5">VFBSMPS</text>
<text x="361.9" y="131.7">I2C1.SCL</text>
<text x="361.9" y="129.2">I2C1.SDA</text>
<text x="353.1" y="141.9">I2C2.SCL</text>
<text x="353.1" y="139.4">I2C2.SDA</text>
<text x="354.3" y="147">SPI2.SCK</text>
<text x="354.3" y="149.5">SPI2.MISO</text>
<text x="354.3" y="152.1">SPI2.MOSI</text>
<text x="241.3" y="159.7">SPI1.INT_345</text>
<text x="241.3" y="162.2">SPI1.INT_375</text>
<text x="241.3" y="164.8">SPI1.INT_BMP</text>
<text x="355.6" y="180">SDMMC1.D1</text>
<text x="355.6" y="177.5">SDMMC1.D0</text>
<text x="244.9" y="185.1">SPI4.MISO</text>
<text x="245.1" y="182.5">SPI4.SCK</text>
<text x="355.6" y="185.1">SDMMC1.D3</text>
<text x="355.6" y="182.5">SDMMC1.D2</text>
<text x="244.9" y="187.6">SPI4.MOSI</text>
<text x="355.6" y="187.6">SDMMC1.CK</text>
<text x="372.7" y="192.7">LS_OSC_A</text>
<text x="372.7" y="195.2">LS_OSC_B</text>
<text x="355" y="205.4">SDMMC1.CMD</text>
<text x="355.6" y="228.3">SPI1.CS_BMP</text>
<text x="376.6" y="230.8">I2C4.SDA</text>
<text x="376.6" y="233.3">I2C4.SCL</text>
<text x="355.6" y="235.9">SPI1.CS_345</text>
<text x="355.6" y="238.4">SPI1.CS_375</text>
</g>
<g font-size="1.8" fill="#840084">
<text x="19.7" y="35.2">16V</text>
<text x="24.7" y="35.2">X7R</text>
<text x="29.7" y="35.2">10%</text>
</g>
<g font-size="1.8" fill="#a90000">
<text x="245.7" y="31.5">1</text>
<text x="253.3" y="31.5">2</text>
<text x="264.1" y="70.9">27</text>
<text x="345.4" y="70.9">37</text>
<text x="263.5" y="75.9">135</text>
<text x="345.4" y="73.4">38</text>
<text x="345.4" y="75.9">39</text>
<text x="345.4" y="78.5">40</text>
<text x="345.4" y="81">43</text>
<text x="345.4" y="83.6">44</text>
<text x="83.6" y="89.6" transform="rotate(-90 83.6 89.6)">8</text>
<text x="86.1" y="89.6" transform="rotate(-90 86.1 89.6)">7</text>
<text x="345.4" y="86.1">45</text>
<text x="345.4" y="88.6">46</text>
<text x="88.6" y="90.2" transform="rotate(-90 88.6 90.2)">13</text>
<text x="91.2" y="90.2" transform="rotate(-90 91.2 90.2)">19</text>
<text x="93.7" y="90.2" transform="rotate(-90 93.7 90.2)">32</text>
<text x="96.3" y="90.2" transform="rotate(-90 96.3 90.2)">42</text>
<text x="98.8" y="90.2" transform="rotate(-90 98.8 90.2)">56</text>
<text x="101.3" y="90.2" transform="rotate(-90 101.3 90.2)">71</text>
<text x="103.9" y="90.2" transform="rotate(-90 103.9 90.2)">79</text>
<text x="106.4" y="90.2" transform="rotate(-90 106.4 90.2)">92</text>
<text x="109" y="90.8" transform="rotate(-90 109 90.8)">106</text>
<text x="111.5" y="90.8" transform="rotate(-90 111.5 90.8)">119</text>
<text x="114" y="90.8" transform="rotate(-90 114 90.8)">129</text>
<text x="116.6" y="90.8" transform="rotate(-90 116.6 90.8)">144</text>
<text x="119.1" y="90.2" transform="rotate(-90 119.1 90.2)">91</text>
<text x="121.7" y="90.2" transform="rotate(-90 121.7 90.2)">90</text>
<text x="124.2" y="90.2" transform="rotate(-90 124.2 90.2)">36</text>
<text x="126.7" y="90.2" transform="rotate(-90 126.7 90.2)">70</text>
<text x="129.3" y="90.8" transform="rotate(-90 129.3 90.8)">105</text>
<text x="131.8" y="90.8" transform="rotate(-90 131.8 90.8)">143</text>
<text x="134.4" y="90.2" transform="rotate(-90 134.4 90.2)">16</text>
<text x="345.4" y="91.2">97</text>
<text x="345.4" y="93.7">98</text>
<text x="264.1" y="96.3">25</text>
<text x="264.1" y="98.8">26</text>
<text x="344.8" y="98.8">100</text>
<text x="344.8" y="101.3">101</text>
<text x="345.4" y="96.3">99</text>
<text x="67.3" y="106.4">15</text>
<text x="264.1" y="103.9">86</text>
<text x="264.1" y="106.4">87</text>
<text x="344.8" y="103.9">102</text>
<text x="344.8" y="106.4">107</text>
<text x="67.3" y="109">35</text>
<text x="263.5" y="111.5">122</text>
<text x="264.1" y="109">88</text>
<text x="344.8" y="109">108</text>
<text x="66.7" y="114">142</text>
<text x="67.3" y="116.6">17</text>
<text x="263.5" y="114">123</text>
<text x="263.5" y="116.6">124</text>
<text x="263.5" y="119.1">125</text>
<text x="345.4" y="114">49</text>
<text x="345.4" y="116.6">50</text>
<text x="345.4" y="119.1">51</text>
<text x="263.5" y="121.7">126</text>
<text x="263.5" y="124.2">127</text>
<text x="344.8" y="121.7">130</text>
<text x="344.8" y="124.2">131</text>
<text x="264.1" y="129.3">20</text>
<text x="264.1" y="131.8">21</text>
<text x="344.8" y="126.7">132</text>
<text x="344.8" y="129.3">133</text>
<text x="344.8" y="131.8">134</text>
<text x="264.1" y="134.4">22</text>
<text x="264.1" y="136.9">23</text>
<text x="344.8" y="134.4">136</text>
<text x="344.8" y="136.9">137</text>
<text x="264.1" y="139.4">24</text>
<text x="264.1" y="142">52</text>
<text x="345.4" y="139.4">66</text>
<text x="345.4" y="142">67</text>
<text x="264.1" y="144.5">53</text>
<text x="264.1" y="147.1">54</text>
<text x="345.4" y="144.5">72</text>
<text x="345.4" y="147.1">73</text>
<text x="345.4" y="149.6">74</text>
<text x="263.5" y="152.1">138</text>
<text x="263.5" y="154.7">139</text>
<text x="345.4" y="152.1">75</text>
<text x="264.7" y="157.2">1</text>
<text x="264.7" y="159.8">2</text>
<text x="345.4" y="157.2">28</text>
<text x="345.4" y="159.8">29</text>
<text x="264.7" y="162.3">3</text>
<text x="264.7" y="164.8">4</text>
<text x="264.7" y="167.4">5</text>
<text x="345.4" y="162.3">30</text>
<text x="345.4" y="164.8">31</text>
<text x="345.4" y="167.4">47</text>
<text x="264.1" y="169.9">57</text>
<text x="264.1" y="172.5">58</text>
<text x="345.4" y="169.9">48</text>
<text x="345.4" y="172.5">93</text>
<text x="264.1" y="175">59</text>
<text x="264.1" y="177.5">60</text>
<text x="345.4" y="175">94</text>
<text x="345.4" y="177.5">95</text>
<text x="264.1" y="180.1">61</text>
<text x="264.1" y="182.6">62</text>
<text x="264.1" y="185.2">63</text>
<text x="344.8" y="182.6">109</text>
<text x="344.8" y="185.2">110</text>
<text x="345.4" y="180.1">96</text>
<text x="264.1" y="187.7">64</text>
<text x="264.1" y="190.2">65</text>
<text x="344.8" y="187.7">111</text>
<text x="346" y="190.2">9</text>
<text x="345.4" y="192.8">10</text>
<text x="345.4" y="195.3">11</text>
<text x="344.8" y="200.4">112</text>
<text x="344.8" y="202.9">113</text>
<text x="344.8" y="205.5">114</text>
<text x="344.8" y="208">115</text>
<text x="344.8" y="210.6">116</text>
<text x="344.8" y="213.1">117</text>
<text x="344.8" y="215.6">120</text>
<text x="67.3" y="220.7">68</text>
<text x="344.8" y="218.2">121</text>
<text x="345.4" y="220.7">76</text>
<text x="66.7" y="223.3">103</text>
<text x="66.7" y="225.8">140</text>
<text x="345.4" y="223.3">77</text>
<text x="345.4" y="225.8">78</text>
<text x="345.4" y="228.3">81</text>
<text x="345.4" y="230.9">82</text>
<text x="345.4" y="233.4">83</text>
<text x="345.4" y="236">84</text>
<text x="345.4" y="238.5">85</text>
<text x="106.4" y="272.5" transform="rotate(-90 106.4 272.5)">6</text>
<text x="109" y="273.1" transform="rotate(-90 109 273.1)">34</text>
<text x="111.5" y="273.1" transform="rotate(-90 111.5 273.1)">14</text>
</g>
<g font-size="1.8" fill="#725600">
<text x="221.2" y="36.4">T_NRST</text>
<text x="241.8" y="72">T_NRST</text>
<text x="355.8" y="72">AIRBRAKE_POT1</text>
<text x="355.8" y="74.5">AIRBRAKE_POT2</text>
<text x="355.8" y="77.1">USART2_TX</text>
<text x="355.8" y="79.6">USART2_RX</text>
<text x="355.8" y="82.1">SPARE_ADC1</text>
<text x="355.8" y="94.8">USART1_TX</text>
<text x="355.8" y="92.3">BUZZER_PWM</text>
<text x="355.8" y="99.9">USB_D_M</text>
<text x="355.8" y="97.4">USART1_RX</text>
<text x="247" y="107.5">PG7_IO</text>
<text x="250.2" y="105">LED</text>
<text x="355.8" y="105">SWDIO</text>
<text x="355.8" y="102.5">USB_D_P</text>
<text x="355.8" y="107.5">SWCLK</text>
<text x="247" y="112.6">PG9_IO</text>
<text x="247" y="110.1">PG8_IO</text>
<text x="355.8" y="110.1">LED_B</text>
<text x="245.7" y="117.7">PG11_IO</text>
<text x="245.7" y="115.2">PG10_IO</text>
<text x="355.8" y="117.7">NEOM9N_RST</text>
<text x="355.8" y="115.2">NEOM9N_EXTI0</text>
<text x="245.7" y="122.8">PG13_IO</text>
<text x="245.7" y="125.3">PG14_IO</text>
<text x="245.7" y="120.2">PG12_IO</text>
<text x="354.5" y="125.3">LED_R</text>
<text x="355.8" y="122.8">SWO</text>
<text x="354.5" y="127.9">LED_G</text>
<text x="245.6" y="153.3">UART8_RX</text>
<text x="245.9" y="155.8">UART8_TX</text>
<text x="357.1" y="163.4">VOLT_SENSE</text>
<text x="229" y="173.6">IGNITE_0</text>
<text x="247" y="171">PWM2</text>
<text x="247" y="168.5">PWM1</text>
<text x="353.3" y="172.3">AIRBRAKE_PWM1</text>
<text x="357.1" y="168.5">SPARE_ADC2</text>
<text x="228.3" y="178.7">SENSE_I0</text>
<text x="229" y="176.1">IGNITE_1</text>
<text x="353.3" y="174.9">AIRBRAKE_PWM2</text>
<text x="228.3" y="181.2">SENSE_I1</text>
<text x="354.5" y="221.8">USART3_TX</text>
<text x="354.5" y="224.4">USART3_RX</text>
</g>
<g font-size="1.8" fill="#0000c2">
<text x="14.7" y="48.9">Decoupling</text>
<text x="26.3" y="48.9">Caps</text>
<text x="32.1" y="48.9">-</text>
<text x="34.8" y="48.9">Place</text>
<text x="41.2" y="48.9">close</text>
<text x="47.4" y="48.9">to</text>
<text x="50.5" y="48.9">each</text>
<text x="56.1" y="48.9">VDD pin</text>
<text x="65" y="48.9">on</text>
<text x="68.5" y="48.9">U1</text>
<text x="197.5" y="55.5">Place</text>
<text x="198.2" y="57.5">close</text>
<text x="204" y="55.5">R2</text>
<text x="204.4" y="57.5">to</text>
<text x="207.4" y="57.5">NRST pin</text>
<text x="207.6" y="55.5">and</text>
<text x="212.2" y="55.5">C24</text>
<text x="107.7" y="107.5">LDO acts</text>
<text x="117.7" y="107.5">as</text>
<text x="121.1" y="107.5">auxiliary</text>
<text x="130.3" y="107.5">(backup)</text>
<text x="110.8" y="109.6">to</text>
<text x="113.9" y="109.6">generate</text>
<text x="123.3" y="109.6">core</text>
<text x="128.6" y="109.6">voltage</text>
<text x="77.2" y="130.7">Enables</text>
<text x="85.7" y="130.7">internal</text>
<text x="92.7" y="128.6">Supervisor</text>
<text x="94.2" y="130.7">&quot;Power-Down</text>
<text x="103.8" y="128.6">Pin:</text>
<text x="108.4" y="130.7">Reset&quot;</text>
<text x="115.8" y="130.7">circuitry</text>
</g>
<g font-size="1.8" fill="#000084">
<text x="394.6" y="74.7" transform="rotate(-90 394.6 74.7)">SPI1{SENSE_SPI}</text>
<text x="376.1" y="125.3">I2C1{SDA,</text>
<text x="386.6" y="125.3">SCL}</text>
<text x="368.5" y="135.5">I2C2{SDA,</text>
<text x="379" y="135.5">SCL}</text>
<text x="368.5" y="144.4">SPI2{SCK,</text>
<text x="379.2" y="144.4">MISO,</text>
<text x="385.5" y="144.4">MOSI}</text>
<text x="219.7" y="157.1">SPI1{SENSE_SPI}</text>
<text x="372.3" y="173.6">SDMMC1{D0,</text>
<text x="385.3" y="173.6">D1,</text>
<text x="389.5" y="173.6">D2,</text>
<text x="393.8" y="173.6">D3,</text>
<text x="398" y="173.6">CK,</text>
<text x="402.3" y="173.6">CMD}</text>
<text x="218.8" y="195.2">SPI4{SCK,</text>
<text x="229.5" y="195.2">MISO,</text>
<text x="235.9" y="195.2">MOSI}</text>
<text x="371.7" y="223.3" transform="rotate(-90 371.7 223.3)">SPI1{SENSE_SPI}</text>
<text x="390.1" y="225.7">I2C4{SDA,</text>
<text x="400.6" y="225.7">SCL}</text>
</g>
</svg>
